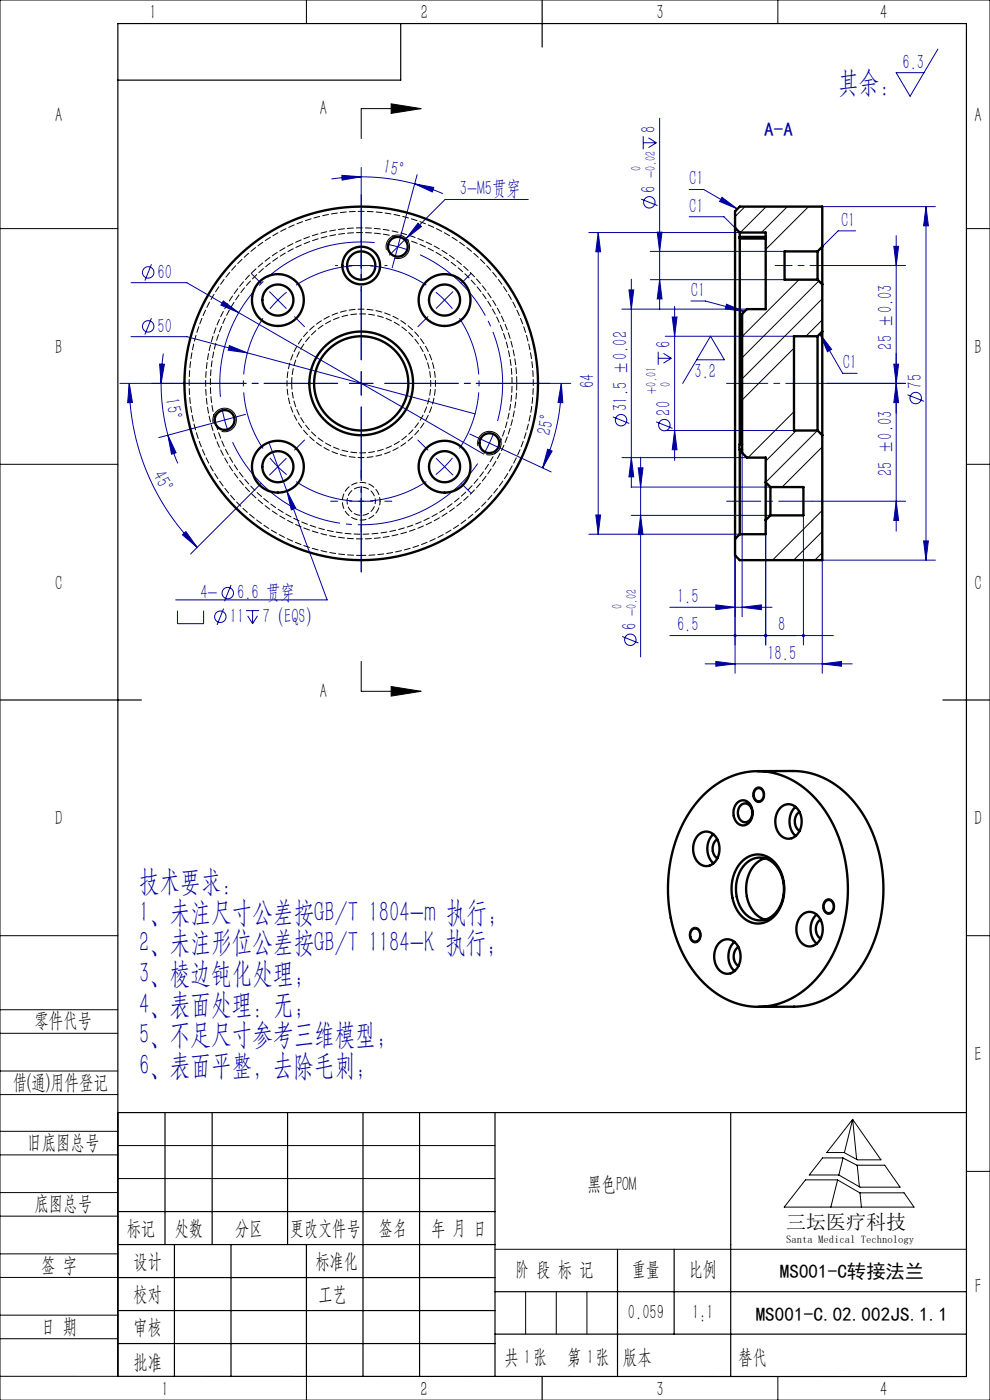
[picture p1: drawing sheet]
<svg xmlns="http://www.w3.org/2000/svg" width="210mm" height="297mm" viewBox="0 0 210 297" stroke-linecap="round" stroke-linejoin="round" font-family="sans-serif">
<g fill="none" stroke="#0000a0" stroke-width=".21">
<path d="M198.9 10.4l-5.9 10-2.9-5h5.9M72.5 37.2l4.1 .3-4 .7zM76.6 35.5v5.8M76.6 37.5a43.8 43.8 0 0 1 11.4 1.5M76.6 37.5l-3.1 .1-3.2 .4M88 39l4 .8-.3 .9zM88 39l3 .9 2.9 1.2M88.5 37.1l-2.9 10.8M136.4 28.9v2.8M136.4 30.3h2.8M137.6 29.2l1.6 1.1M139.2 30.3l-1.6 1"/>
<path d="M139.9 25.1v40.6M27.8 60h11.8l63 36.3M32.1 56.1l-1.4 3.4M74.1 56.3h5M76.6 53.8v5M88.7 47.3l.7 .8-3.2 2.5zM112.1 42.3h-17.7l-11.8 11.8M124.9 49.3h32M126.9 49.3v64M126.9 49.3l.5 4.1h-1zM133.9 59.2v44.2M136 42.2l3.5 1.4"/>
<path d="M137.9 53.3h28.5M137.9 59.3h28.5M139.4 49.3h1l-.5 4zM139.9 59.3l.5 4.1h-1zM146.2 40.2h3.1l7.1 4.1M146.2 46h7.4l2.3 2.3M153.1 41.9l3.3 2.4-3.8-1.6zM174.4 43.8h24M175.4 56.3h16.7M181.5 49h-3.7l-3.4 3.3M189.6 52.3h1l-.5 4zM190.1 50v62.7"/>
<path d="M196.4 43.8v75M196.4 43.8l.5 4.1h-1zM27.8 71.4h11.8l12.9 3.5M32.1 67.5l-1.4 3.5M33.9 77.2l1 .1-.7 4zM34.6 75l-.3 3.2-.1 3.1M47.4 63.9l3.2 2.4-3.7-1.6zM48.7 73.3l3.8 1.6-4.1-.6zM52.5 74.9l48.3 12.9M57.2 61.9l3.5 3.5M60.8 62l-1.9 1.7-1.6 1.8M76.6 78.8v5"/>
<path d="M131.9 65.6h26.5M133.4 61.5h1l-.5 4.1zM139.6 74.6v2.8M139.6 76h2.8M140.7 75l1.7 1M141.1 71.3h27.3M142.4 76l-1.7 1M142.6 67.3h1l-.5 4zM143.1 65v32.7M146.6 63.9h3l8.3 2.2M147.8 76.3h5.9l-3-5-5.9 10M154.1 64.5l3.8 1.6-4.1-.6z"/>
<path d="M173.9 70.8l2.5 3.3-.9 .5zM173.9 70.8l4.9 8.4h3M189.6 77.3h1l-.5 4zM25.4 81.3h11.2M27.4 81.3l.7 4.1h-1zM27.4 81.3a49.2 49.2 0 0 0 14.4 34.8M34.2 81.3a42.4 42.4 0 0 0 1.4 11M35.6 92.3l1.7 3.7-.9 .4zM35.6 92.3l1 3 1.1 3M43.2 90.3l-9.5 2.5M57 93.9l12.4 33.4h-32.1M74.1 81.3h5"/>
<path d="M108 96l8.9 4.1M116.2 95.3l.9 .4-2 3.6zM116.6 81.3h4.5M119.1 81.3l.3 4.1h-1zM119.1 81.3a42.4 42.4 0 0 1-4 18M130 88.4l3.5 1.4M131.9 97.1h26.5M133.9 97.1l.5 4.1h-1zM135.4 99.3h1l-.5 4zM135.9 97v42.4M139.2 89.5l3.5 1.4M141.1 91.3h27.3"/>
<path d="M143.1 91.3l.5 4.1h-1zM157.4 96.1v34.7M175.4 81.3h16.7M190.1 81.3l.5 4.1h-1zM192.5 83.7l3.5 1.4M38.7 113.5l.7-.7 2.4 3.3zM53.3 104.7l-12.9 12.8M60.9 104.2l1.8 3.6-.9 .4zM74.1 106.3h5M76.6 103.8v5M124.9 113.3h32M126.4 109.3h1l-.5 4z"/>
<path d="M133.9 103.3h29.5M133.9 109.3h29.5M135.9 109.3l.5 4.1h-1zM155.9 117.8v25M162.4 113.3v23.5M170.4 109.3v27.5M172.4 106.3h19.7M190.1 106.3l.5 4.1h-1zM195.9 114.8h1l-.5 4zM198.4 118.8h-24v24M37.6 129.5v2.8h5.6v-2.8M47.4 129.1l-1.4 3.5"/>
<path d="M49 124.1l-1.4 3.5M52.2 129.5h2.8M52.5 130.6l1.1 1.7M53.6 129.5v2.8M54.6 130.6l-1 1.7M132 135l3.4 1.4M142.1 128.8h21.7M151.8 128.3l4.1 .5-4.1 .5zM157.4 128.8l4.1-.5v1zM176.8 134.8h-34.7M149.6 140.8h31.2M151.8 140.3l4.1 .5-4.1 .5z"/>
<path d="M174.4 140.8l4.1-.5v1z"/>
<circle cx="31.4" cy="57.8" r="1.21"/>
<circle cx="137.7" cy="42.9" r="1.21"/>
<circle cx="31.4" cy="69.2" r="1.21"/>
<circle cx="131.7" cy="89.1" r="1.21"/>
<circle cx="140.9" cy="90.2" r="1.21"/>
<circle cx="194.2" cy="84.4" r="1.21"/>
<circle cx="46.7" cy="130.8" r="1.21"/>
<circle cx="48.3" cy="125.8" r="1.21"/>
<circle cx="133.7" cy="135.7" r="1.21"/>
</g>
<g fill="none" stroke="#000" stroke-width=".21">
<path d="M0 0h210v297h-210zM65 0v5M165 0v5M83 22l6.3 1-6.3 1.1zM89.3 23h-12.7v6.4M0 48.5h25M82 53a2.5 2.5 0 0 1 2.2-3.1 2.5 2.5 0 0 1 2.7 2.7 2.5 2.5 0 0 1-3.2 2.2M205 48.5h5M0 98.5h25M45.2 89.7a2.5 2.5 0 0 1 2.2-3.1 2.5 2.5 0 0 1 2.7 2.7 2.5 2.5 0 0 1-3.1 2.2M101.4 94.7a2.5 2.5 0 0 1 2.2-3.2 2.5 2.5 0 0 1 2.7 2.7 2.5 2.5 0 0 1-3.1 2.2M205 98.5h5"/>
<path d="M76.6 140.3v6.4h12.7M83 145.6l6.3 1.1-6.3 1zM160.2 167.3a1.29 1.29 0 0 1 1.5-.1 1.29 1.29 0 0 1 .5 1.4 1.27 1.27 0 0 1-.6 1.4 1.27 1.27 0 0 1-1.5-.2 2.01 2.01 0 0 1 .1-2.5zM0 198.5h25M146.7 197a1.29 1.29 0 0 1 1.5 0 1.29 1.29 0 0 1 .5 1.4 1.27 1.27 0 0 1-.6 1.4 1.27 1.27 0 0 1-1.5-.2 2.01 2.01 0 0 1 .1-2.6zM175 191a1.29 1.29 0 0 1 1.5-.1 1.29 1.29 0 0 1 .6 1.4 1.27 1.27 0 0 1-.6 1.5 1.27 1.27 0 0 1-1.6-.3 2.01 2.01 0 0 1 .1-2.5zM205 198.5h5M0 214.2h25M0 219.2h25M0 232.2h25M0 227.2h25M0 240h25"/>
<path d="M25 236v56h-25M180.9 237.5l6 8.6h-5l-2.9-1.6h-3.6zM180.9 237.5l-1.8 7M180.9 237.5l.8 8.5M0 245h25M0 258h25M0 253h25M25 243h80M25 250h80M170.9 250.3h6.7l4.8 2.8h9.4l2.1 3h-27.5zM174.5 245.6h4.3l3 1.6h5.9l3.2 4.7h-8.5l-4.5-2.6h-6.2zM177.7 250.3l-1.5 5.8"/>
<path d="M178.8 245.7l-.9 3.6M181.8 247.2l.5 4.6M182.4 253.1l.3 3M205 248.5h5M0 271h25M0 266h25M0 279h25M105 265h100M111.5 274v9M118 274v9M124.5 274v9M0 284h25"/>
<path d="M65 292v5M153.7 292h.1M165 292v5"/>
</g>
<path d="M84.4 52.4l-2.5-.6M84.4 52.4l2.4 .7M94.3 63.7l-1.9-1.7M94.3 63.7l1.7 1.8M47.6 89.1l.8 2.4M47.6 89.1l-.5-2.4M58.9 99l1.9 1.7M58.9 99l-1.6-1.8M94.3 99l1.7-1.8M94.3 99l-1.9 1.7M103.8 94l1-2.3M103.8 94l-1.1 2.2" fill="none" stroke="#0000a0" stroke-width=".21" stroke-dasharray="30.5 1.3 1.3 1.3" stroke-linecap="butt"/>
<path d="M55.8 67.5a25 25 0 0 0 0 27.6M90.4 60.5a25 25 0 0 0-27.6 0M97.5 95.1a25 25 0 0 0 0-27.6M62.8 102.2a25 25 0 0 0 27.6 0" fill="none" stroke="#0000a0" stroke-width=".21" stroke-dasharray="30.5 1.3 1.3 1.3" stroke-dashoffset="17.8" stroke-linecap="butt"/>
<path d="M49.3 93.8a30 30 0 0 0 52 4.5" fill="none" stroke="#0000a0" stroke-width=".21" stroke-dasharray="30.5 1.3 1.3 1.3" stroke-dashoffset=".7" stroke-linecap="butt"/>
<path d="M79.5 51.5a30 30 0 0 0-32.7 32.7" fill="none" stroke="#0000a0" stroke-width=".21" stroke-dasharray="30.5 1.3 1.3 1.3" stroke-dashoffset="6" stroke-linecap="butt"/>
<path d="M105.5 89.3a30 30 0 0 0-16.4-35.3" fill="none" stroke="#0000a0" stroke-width=".21" stroke-dasharray="30.5 1.3 1.3 1.3" stroke-dashoffset="11.2" stroke-linecap="butt"/>
<path d="M175.4 56.3h-11" fill="none" stroke="#0000a0" stroke-width=".21" stroke-dasharray="30.5 1.3 1.3 1.3" stroke-dashoffset="26.9"/>
<path d="M175.4 81.3h-21.3" fill="none" stroke="#0000a0" stroke-width=".21" stroke-dasharray="30.5 1.3 1.3 1.3" stroke-dashoffset="21.7"/>
<path d="M172.4 106.3h-18.3" fill="none" stroke="#0000a0" stroke-width=".21" stroke-dasharray="30.5 1.3 1.3 1.3" stroke-dashoffset="23.2"/>
<g fill="none" stroke="#000" stroke-width=".25">
<path d="M85 5v12h-60M115 0v10M0 148.5h30M200 148.5h10M25 236h180M35 236v28M45 236v28M61 236v28M77 236v56M89 236v56M105 236v56M155 236v56"/>
<path d="M25 257h80M25 264h80M25 271h80M25 278h80M37 264v28M49 264v28M65 264v28M105 274h100M131 265v27M143 265v18M25 292h180v-287h-180v287M25 285h80"/>
<path d="M105 283h100M115 292v5"/>
</g>
<path d="M76.6 76.3v-35M71.6 81.3h-35M76.6 86.3v35M81.6 81.3h35" fill="none" stroke="#0000a0" stroke-width=".21" stroke-dasharray="30.5 1.3 1.3 1.3" stroke-dashoffset="14.9"/>
<g fill="none" stroke="#0000a0" stroke-width=".21" stroke-dasharray="30.5 1.3 1.3 1.3">
<path d="M71.6 56.3h-.5M76.6 51.3v-.5M81.6 56.3h.5M83.7 54.8l-.5 2M84.4 52.4l.6-2.5M84.4 52.4l-.7 2.4M85 49.9l.6-2M55.4 60.1l-2.1-2.1M62.5 67.2l2.1 2.1M76.6 61.3v.5M90.8 67.2l-2.2 2.1M94.3 63.7l1.8-1.8"/>
<path d="M94.3 63.7l-1.8 1.7M97.8 60.1l2.2-2.1M45.2 89.7l-2 .6M47.6 89.1l-2.4 .6M47.6 89.1l2.5-.7M50.1 88.4l2-.5M58.9 99l-1.7 1.8M58.9 99l1.8-1.8M62.5 95.5l2.1-2.1M76.6 81.3v-2.5M76.6 81.3h-2.5M76.6 81.3v2.5"/>
<path d="M76.6 81.3h2.5M90.8 95.5l-2.2-2.1M94.3 99l1.8 1.8M94.3 99l-1.8-1.8M101.5 93l-1.9-.9M103.8 94l2.3 1.1M103.8 94l-2.3-1M106.1 95.1l1.9 .9M55.4 102.5l-2.1 2.2M71.6 106.3h-1.5M76.6 101.3v-1.5M76.6 111.3v1.5"/>
<path d="M81.6 106.3h1.5M97.8 102.5l2.2 2.2"/>
</g>
<path d="M83 22l6.3 1-6.3 1.1zM83 145.6l6.3 1.1-6.3 1z" fill="#000"/>
<g fill="#0000a0">
<path d="M88 39l4 .8-.3 .9zM72.5 37.2l4.1 .3-4 .7z"/>
<path d="M47.4 63.9l-.5 .8 3.7 1.6zM48.7 73.3l-.3 1 4.1 .6zM88.7 47.3l-2.5 3.3 3.2-2.5zM60.9 104.2l.9 4 .9-.4zM162.2 134.6a.34 .34 0 0 0 .1 .5 .34 .34 0 0 0 .5-.3h-.4h.4l-.2-.3zM170.2 134.6l-.1 .2h.3h-.3a.34 .34 0 0 0 .4 .4 .34 .34 0 0 0 .2-.5 .34 .34 0 0 0-.5-.1zM153.1 41.9l3.3 2.4-3.8-1.6zM173.9 70.8l2.5 3.3-.9 .5zM154.1 64.5l3.8 1.6-4.1-.6z"/>
<path d="M157.4 128.8l4.1-.5v1zM151.8 128.3l4.1 .5-4.1 .5z"/>
<path d="M162.2 134.6l-.1 .2h.3h-.3a.34 .34 0 0 0 .4 .4 .34 .34 0 0 0 .2-.5 .34 .34 0 0 0-.5-.1zM155.7 134.6a.34 .34 0 0 0 .1 .5 .34 .34 0 0 0 .5-.3h-.4h.4l-.2-.3z"/>
<path d="M116.2 95.3l.9 .4-2 3.6zM119.1 81.3l.3 4.1h-1z"/>
<path d="M190.1 81.3l.5 4.1h-1zM189.6 52.3h1l-.5 4z"/>
<path d="M135.4 99.3h1l-.5 4zM135.9 109.3l.5 4.1h-1z"/>
<path d="M142.6 67.3h1l-.5 4zM143.1 91.3l.5 4.1h-1zM139.4 49.3h1l-.5 4zM139.9 59.3l.5 4.1h-1zM133.4 61.5h1l-.5 4.1zM133.9 97.1l.5 4.1h-1zM189.6 77.3h1l-.5 4zM190.1 106.3l.5 4.1h-1zM196.4 43.8l.5 4.1h-1zM195.9 114.8h1l-.5 4z"/>
<path d="M126.9 49.3l.5 4.1h-1zM126.4 109.3h1l-.5 4z"/>
<path d="M33.9 77.2l1 .1-.7 4zM35.6 92.3l1.7 3.7-.9 .4z"/>
<path d="M27.4 81.3l.7 4.1h-1zM38.7 113.5l.7-.7 2.4 3.3z"/>
<path d="M151.8 140.3l4.1 .5-4.1 .5zM174.4 140.8l4.1-.5v1z"/>
</g>
<g fill="none" stroke="#000" stroke-width=".5">
<path d="M155.9 48.3v66M155.9 48.3v-3.5l1-1h17.5v8.5M155.9 48.3l1 1M156.9 50.3v.3M156.9 49.3v1M156.9 50.6v43.7M156.9 49.3h5.5v16.3h-4l-1 1v29.5l1 1h4v5.2M156.9 50.3h.1M156.9 50.3h5.5M156.9 50.6h5.5M173.4 53.3v6M173.4 53.3h-7v6h7"/>
<path d="M173.4 59.3l1 1M174.4 52.3v8M174.4 52.3l-1 1M173.4 71.3v20M173.4 71.3h-5v20h5M174.4 70.3v22M174.4 60.3v10M174.4 70.3l-1 1M156.9 94.3v1.2M156.9 95.5v17.8M156.9 95.5h.5M156.9 94.3h.5"/>
<path d="M173.4 91.3l1 1M174.4 92.3v26.5h-17.5l-1-1v-3.5M156.9 113.3l-1 1M162.4 102.3v8M162.4 110.3v3h-5.5M162.4 102.3l1 1M163.4 103.3v6M163.4 109.3l-1 1M163.4 103.3h7v6h-7M148.1 177.2a2.46 2.46 0 0 1 4.2 1.1 3.9 3.9 0 0 1-2.1 5.4 3.2 3.2 0 0 1-3.2-3.7 4.2 4.2 0 0 1 1.1-2.8zM149 168.9a15.7 15.7 0 0 1 23.5 0 29.4 29.4 0 0 1 7 24.8 25 25 0 0 1-10.3 17.3 15.5 15.5 0 0 1-20.1-2.7 29.4 29.4 0 0 1-7-24.8 27 27 0 0 1 6.9-14.6zM151.3 177a4.3 4.3 0 0 0 0 6.2"/>
<path d="M152.2 178.1a2.52 2.52 0 0 0 0 4M156.4 170.3a1.88 1.88 0 0 1 2-.4 1.88 1.88 0 0 1 1.1 1.7 2.49 2.49 0 0 1-2.2 3.5 2.97 2.97 0 0 1-.9-4.8zM157.1 170.8a1.47 1.47 0 0 1 1.7-.2 1.47 1.47 0 0 1 .7 1.5 1.69 1.69 0 0 1-.3 1.8 1.69 1.69 0 0 1-1.8 .3 2.35 2.35 0 0 1-.3-3.4zM159.6 172.1v.7M160.4 167.4a1.1 1.1 0 0 1 1.2 .1 1.1 1.1 0 0 1 .4 1.1 1.09 1.09 0 0 1-1 1.4 1.09 1.09 0 0 1-1.1-1.3l.1-.7zM160.7 163.6h7.5a17.6 17.6 0 0 1 14.6 8.8 30.9 30.9 0 0 1-1 33.8 17.2 17.2 0 0 1-13.4 7.4h-7.5M165.5 171.4a2.46 2.46 0 0 1 4.2 1 3.9 3.9 0 0 1-2 5.5 3.2 3.2 0 0 1-3.2-3.7 4.2 4.2 0 0 1 1-2.8zM168.8 171.2a4.3 4.3 0 0 0 0 6.2M169.6 172.2a2.52 2.52 0 0 0 0 4.1M146.9 197.2a1.1 1.1 0 0 1 1.2 0 1.1 1.1 0 0 1 .4 1.2 1.09 1.09 0 0 1-1 1.4 1.09 1.09 0 0 1-1.1-1.3l.1-.8zM155.8 199.8a4.3 4.3 0 0 0 0 6.2M157.3 182.8a4.7 4.7 0 0 1 7.7 1 8.7 8.7 0 0 1-1.4 11.2 4.8 4.8 0 0 1-7.3-2.1 8.9 8.9 0 0 1 1-10.1z"/>
<path d="M158.3 183.1a4.3 4.3 0 0 1 6.9 1.4 7.8 7.8 0 0 1-1.8 10.1 4.5 4.5 0 0 1-6.5-2.4 8.1 8.1 0 0 1 1.4-9.1zM162.3 182.1a6.8 6.8 0 0 0-4 7.6 6.2 6.2 0 0 0 4 5.4M170 194.3a2.46 2.46 0 0 1 4.1 1 3.9 3.9 0 0 1-2 5.4 3.2 3.2 0 0 1-3.2-3.7 4.2 4.2 0 0 1 1.1-2.7zM173.2 194a4.3 4.3 0 0 0 0 6.2M174.1 195.1a2.52 2.52 0 0 0 0 4M175.2 191.1a1.1 1.1 0 0 1 1.2 .1 1.1 1.1 0 0 1 .4 1.1 1.09 1.09 0 0 1-1 1.4 1.09 1.09 0 0 1-1.1-1.3l.1-.7zM152.5 200.1a2.46 2.46 0 0 1 4.2 1 3.9 3.9 0 0 1-2 5.4 3.2 3.2 0 0 1-3.2-3.7 4.2 4.2 0 0 1 1-2.7zM156.6 200.9a2.52 2.52 0 0 0 0 4"/>
<circle cx="76.6" cy="56.3" r="4"/>
<circle cx="76.6" cy="56.3" r="3"/>
<circle cx="84.4" cy="52.4" r="2.1"/>
<circle cx="58.9" cy="63.7" r="5.5"/>
<circle cx="58.9" cy="63.7" r="3.3"/>
<circle cx="94.3" cy="63.7" r="5.5"/>
<circle cx="94.3" cy="63.7" r="3.3"/>
<circle cx="47.6" cy="89.1" r="2.1"/>
<circle cx="58.9" cy="99" r="3.3"/>
<circle cx="58.9" cy="99" r="5.5"/>
<circle cx="76.6" cy="81.3" r="37.5"/>
<circle cx="76.6" cy="81.3" r="11"/>
<circle cx="76.6" cy="81.3" r="10"/>
<circle cx="94.3" cy="99" r="3.3"/>
<circle cx="94.3" cy="99" r="5.5"/>
<circle cx="103.8" cy="94" r="2.1"/>
</g>
<path d="M60.9 81.3a15.8 15.8 0 0 0 23.3 13.8 15.8 15.8 0 0 0 .9-27.1 15.8 15.8 0 0 0-24.2 12.3v1M79.6 106.3a3 3 0 0 0-4.3-2.6 3 3 0 0 0-.4 5.1 3 3 0 0 0 4.7-2v-.5" fill="none" stroke="#000" stroke-width=".21" stroke-dasharray="1.3 .6" stroke-dashoffset=".7"/>
<path d="M85.5 50.6a32 32 0 0 1 20.4 43.7M61.9 81.3a14.7 14.7 0 0 1 21.8-12.9 14.7 14.7 0 0 1 .9 25.4 14.7 14.7 0 0 1-22.7-11.5v-1" fill="none" stroke="#000" stroke-width=".21" stroke-dasharray="1.3 .6"/>
<path d="M45.5 89a32 32 0 0 1 38.8-38.7" fill="none" stroke="#000" stroke-width=".21" stroke-dasharray="1.3 .6" stroke-dashoffset=".2"/>
<path d="M80.6 106.3a4 4 0 0 0-5.8-3.5 4 4 0 0 0-.5 6.8 4 4 0 0 0 6.3-2.8v-.5" fill="none" stroke="#000" stroke-width=".21" stroke-dasharray="1.3 .6" stroke-dashoffset=".5"/>
<path d="M105.3 95.5a32 32 0 0 1-31.5 17.7 32 32 0 0 1-27.9-22.9M76.6 117.8a36.5 36.5 0 0 1-32.1-53.8 36.5 36.5 0 0 1 62.7-2.7 36.5 36.5 0 0 1-27.5 56.4l-3.1 .1" fill="none" stroke="#000" stroke-width=".21" stroke-dasharray="1.3 .6" stroke-dashoffset=".3"/>
<path d="M109.6 81.3a33 33 0 0 1-48.6 29.1 33 33 0 0 1-2.5-56.6 33 33 0 0 1 51 24.6l.1 2.9" fill="none" stroke="#000" stroke-width=".21" stroke-dasharray="1.3 .6" stroke-dashoffset="-.2"/>
<g fill="none" stroke="#000" stroke-width=".21">
<path d="M156.2 45.7l-.3 .3M158 43.8l-1.7 1.8M162.5 43.8l-5.5 5.5M167 43.8l-5.5 5.5M169.5 59.3l-12.1 12.1M171.5 43.8l-9.1 9.1M173.7 59.6l-16.3 16.3M168.4 73.9l-11 11M174.4 63.4l-17 17M174.4 67.9l-3.4 3.4M168.4 87.3l-9.7 9.8M168.9 91.3l-6.5 6.5"/>
<path d="M173.4 91.3l-11 11M174.4 94.8l-8.5 8.5M174.4 108.3l-10.5 10.5M174.4 112.8l-6 6M174.4 117.3l-1.6 1.5"/>
</g>
<g font-size="6.3" fill="#0000a0">
<text x="177.8" y="19.5">其余：</text>
<text x="29.5" y="189.1">技术要求：</text>
<text x="29.5" y="195.6">1、未注尺寸公差按GB/T 1804-m 执行；</text>
<text x="29.5" y="202.1">2、未注形位公差按GB/T 1184-K 执行；</text>
<text x="29.5" y="208.6">3、棱边钝化处理；</text>
<text x="29.5" y="215.1">4、表面处理：无；</text>
<text x="29.5" y="221.6">5、不足尺寸参考三维模型；</text>
<text x="29.5" y="228.1">6、表面平整，去除毛刺;</text>
</g>
<g font-size="4.4" fill="#010000">
<text x="31.7" y="4.1">1</text>
<text x="89.2" y="4.1">2</text>
<text x="139.2" y="4.1">3</text>
<text x="186.7" y="4.1">4</text>
<text x="156.6" y="289.5">替代</text>
</g>
<g font-size="4.4" fill="#0000a0">
<text x="191.5" y="14.5">6.3</text>
<text x="139" y="28.2" transform="rotate(-90 139 28.2)">8</text>
<text x="81.1" y="36.8" transform="rotate(10 81.1 36.8)">15°</text>
<text x="97.5" y="41.4">3-M5贯穿</text>
<text x="139" y="40.9" transform="rotate(-90 139 40.9)">6</text>
<text x="146.2" y="39.3">C1</text>
<text x="146.2" y="45.1">C1</text>
<text x="178.4" y="48.1">C1</text>
<text x="33.4" y="59.1">60</text>
<text x="146.6" y="63">C1</text>
<text x="33.4" y="70.5">50</text>
<text x="142.2" y="73.9" transform="rotate(-90 142.2 73.9)">6</text>
<text x="189.2" y="74.2" transform="rotate(-90 189.2 74.2)">25 ±0.03</text>
<text x="126" y="82.3" transform="rotate(-90 126 82.3)">64</text>
<text x="147.3" y="80.2">3.2</text>
<text x="178.8" y="78.3">C1</text>
<text x="195.5" y="82.4" transform="rotate(-90 195.5 82.4)">75</text>
<text x="35.1" y="84.7" transform="rotate(81 35.1 84.7)">15°</text>
<text x="133" y="87.1" transform="rotate(-90 133 87.1)">31.5 ±0.02</text>
<text x="142.2" y="88.2" transform="rotate(-90 142.2 88.2)">20</text>
<text x="116.8" y="92.5" transform="rotate(-79 116.8 92.5)">25°</text>
<text x="32.3" y="100.8" transform="rotate(63 32.3 100.8)">45°</text>
<text x="189.2" y="100.9" transform="rotate(-90 189.2 100.9)">25 ±0.03</text>
<text x="42.5" y="127.1">4-</text>
<text x="50.3" y="127.1">6.6 贯穿</text>
<text x="143.6" y="128">1.5</text>
<text x="48.7" y="132.1">11</text>
<text x="55.7" y="132.1">7（EQS）</text>
<text x="135" y="133.7" transform="rotate(-90 135 133.7)">6</text>
<text x="143.6" y="134">6.5</text>
<text x="165.1" y="134">8</text>
<text x="162.8" y="140">18.5</text>
</g>
<g font-size="4.4">
<text x="11.7" y="25.9">A</text>
<text x="67.9" y="24.5">A</text>
<text x="206.7" y="25.9">A</text>
<text x="11.7" y="75.1">B</text>
<text x="206.7" y="75.1">B</text>
<text x="11.7" y="125.1">C</text>
<text x="206.7" y="125.1">C</text>
<text x="67.9" y="148.1">A</text>
<text x="11.7" y="175.1">D</text>
<text x="206.7" y="175.1">D</text>
<text x="7.3" y="217.9">零件代号</text>
<text x="206.7" y="225.1">E</text>
<text x="2.7" y="231">借(通)用件登记</text>
<text x="5.8" y="243.7">旧底图总号</text>
<text x="7.3" y="256.8">底图总号</text>
<text x="124.6" y="252.6">黑色POM</text>
<text x="26.9" y="261.9">标记</text>
<text x="37.1" y="261.9">处数</text>
<text x="49.9" y="261.9">分区</text>
<text x="61.5" y="261.9">更改文件号</text>
<text x="80.4" y="261.9">签名</text>
<text x="91.5" y="261.9">年 月 日</text>
<text x="8.7" y="269.8">签 字</text>
<text x="28.3" y="268.9">设计</text>
<text x="66.9" y="268.9">标准化</text>
<text x="109.3" y="270.8">阶 段 标 记</text>
<text x="134" y="270.8">重量</text>
<text x="146.1" y="270.8">比例</text>
<text x="206.8" y="274.4">F</text>
<text x="28.3" y="276">校对</text>
<text x="67.6" y="276">工艺</text>
<text x="133.2" y="279.8">0.059</text>
<text x="146.8" y="279.8">1:1</text>
<text x="8.7" y="282.9">日 期</text>
<text x="28.4" y="283">审核</text>
<text x="28.3" y="290.4">批准</text>
<text x="107" y="289.5">共 张</text>
<text x="111.1" y="289.5">1</text>
<text x="120.3" y="289.5">第 张</text>
<text x="124.5" y="289.5">1</text>
<text x="132.1" y="289.5">版本</text>
<text x="34.2" y="296.1">1</text>
<text x="89.2" y="296.1">2</text>
<text x="139.2" y="296.1">3</text>
<text x="186.7" y="296.1">4</text>
</g>
<text font-size="4.2" x="166.8" y="260.7">三坛医疗科技</text>
<text font-size="4.1" fill="#0000a0" x="162.1" y="28.9">A-A</text>
<g font-size="4.1">
<text x="165.4" y="271.1">MS001-C转接法兰</text>
<text x="160.3" y="280.2">MS001-C.02.002JS.1.1</text>
</g>
<g font-size="3.1" fill="#0000a0">
<text x="136" y="36.3" transform="rotate(-90 136 36.3)">0</text>
<text x="139" y="37.9" transform="rotate(-90 139 37.9)">-0.02</text>
<text x="139.2" y="83.6" transform="rotate(-90 139.2 83.6)">+0.01</text>
<text x="142.2" y="82.1" transform="rotate(-90 142.2 82.1)">0</text>
<text x="132" y="129.1" transform="rotate(-90 132 129.1)">0</text>
<text x="135" y="130.7" transform="rotate(-90 135 130.7)">-0.02</text>
</g>
<text font-size="2.3" x="166.8" y="263.6">Santa Medical Technology</text>
</svg>
